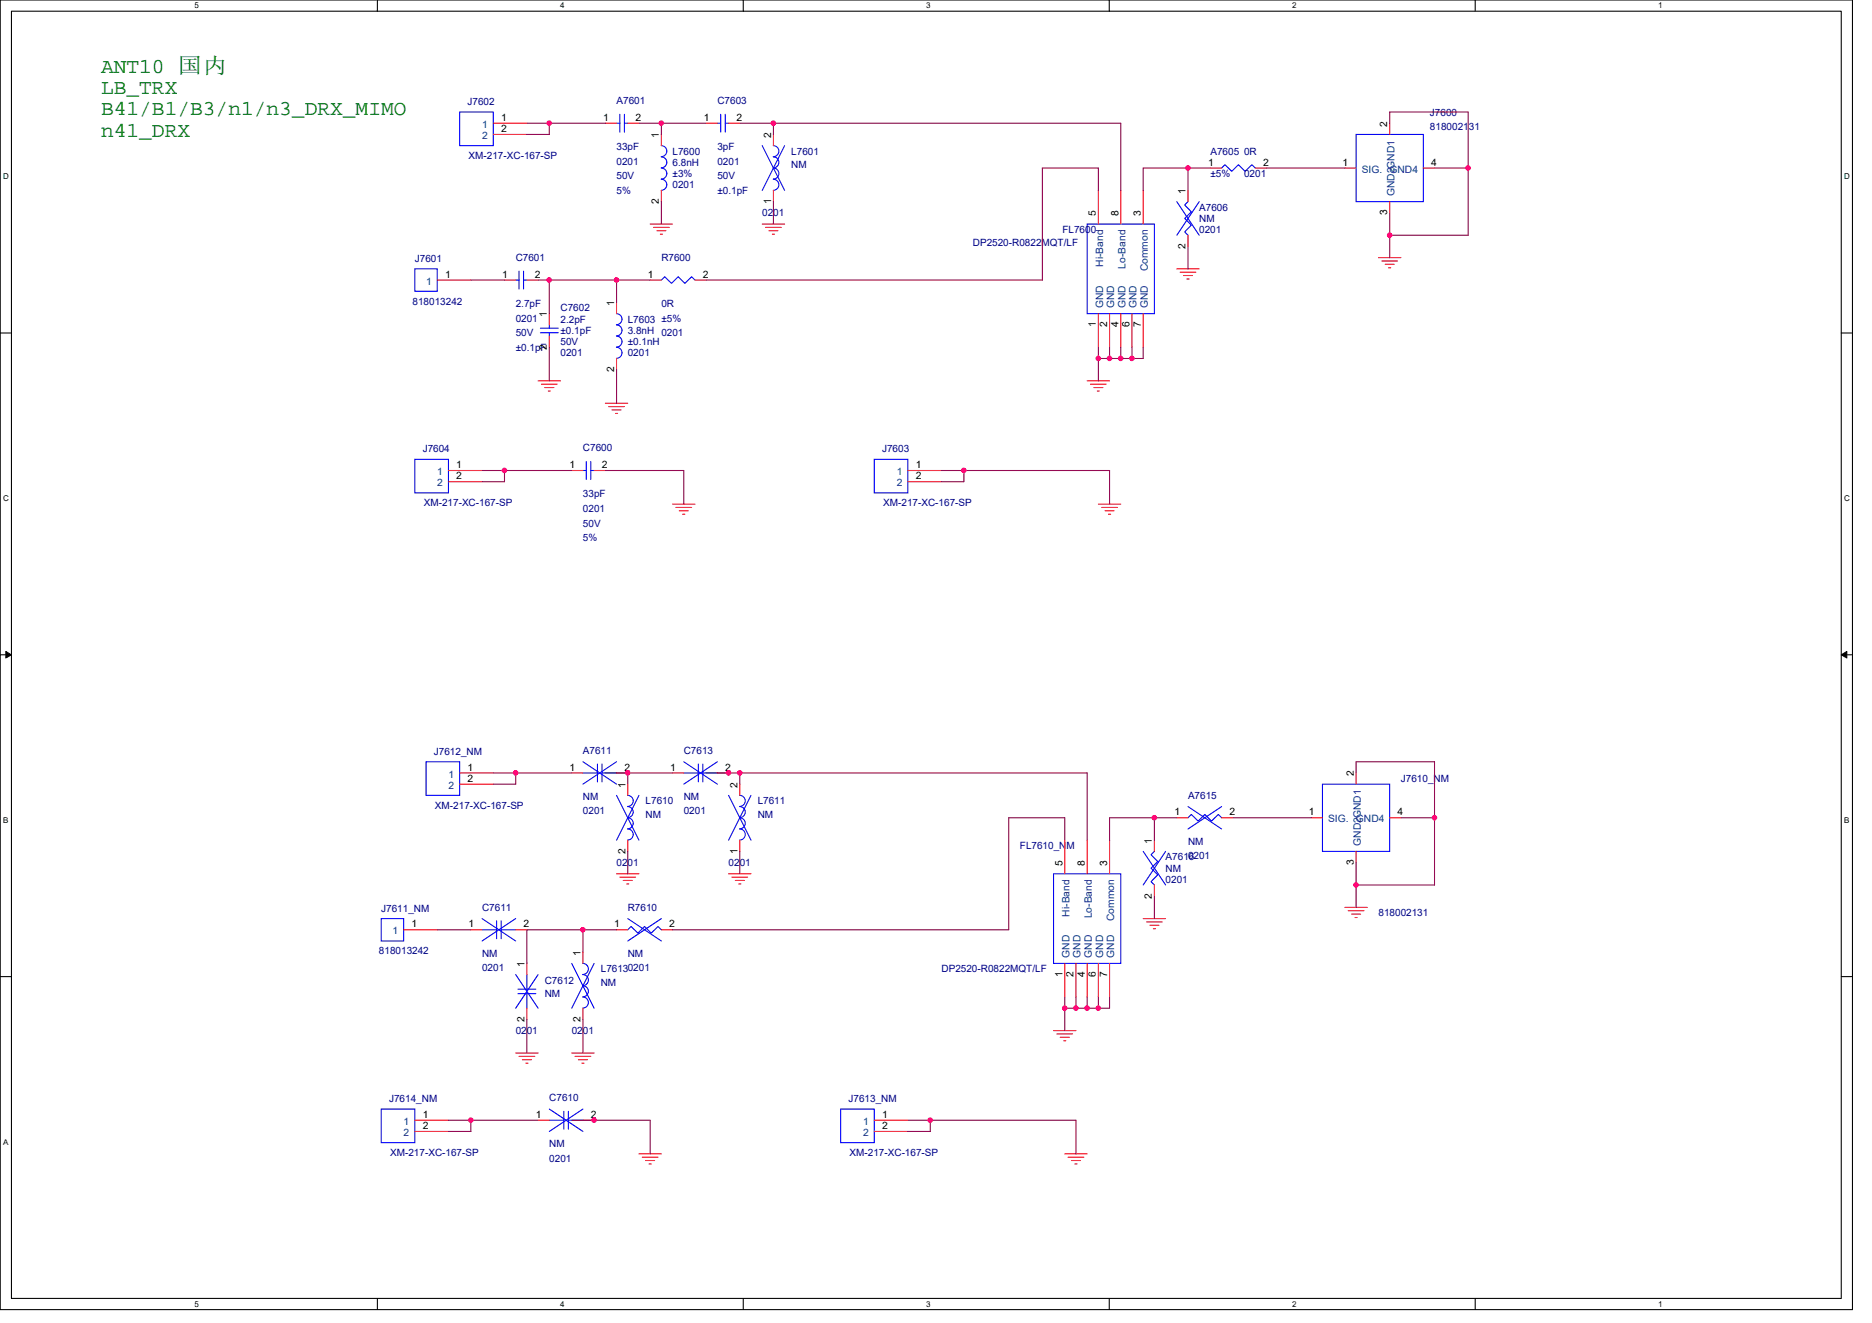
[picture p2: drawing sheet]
<svg xmlns="http://www.w3.org/2000/svg" width="297mm" height="210mm" viewBox="0 0 297 210" stroke-linecap="round" stroke-linejoin="round" font-family="sans-serif">
<path d="M0 0h293.9v207.9h-293.9zM1.8 1.8h290.4v204.3h-290.4z" fill="none" stroke="#000" stroke-width=".17"/>
<g fill="#fff">
<path d="M30.8 .2h.7v1.4h-.7z"/>
<path d="M30.8 206.3h.7v1.4h-.7z"/>
</g>
<path d="M59.9 0v1.8M59.9 206.1v1.8" fill="none" stroke="#000" stroke-width=".17"/>
<g fill="#fff">
<path d="M88.9 .2h.7v1.4h-.7z"/>
<path d="M88.9 206.3h.7v1.4h-.7z"/>
</g>
<path d="M117.9 0v1.8M117.9 206.1v1.8" fill="none" stroke="#000" stroke-width=".17"/>
<g fill="#fff">
<path d="M147 .2h.7v1.4h-.7z"/>
<path d="M147 206.3h.7v1.4h-.7z"/>
</g>
<path d="M176 0v1.8M176 206.1v1.8" fill="none" stroke="#000" stroke-width=".17"/>
<g fill="#fff">
<path d="M205 .2h.7v1.4h-.7z"/>
<path d="M205 206.3h.7v1.4h-.7z"/>
</g>
<path d="M234.1 0v1.8M234.1 206.1v1.8" fill="none" stroke="#000" stroke-width=".17"/>
<g fill="#fff">
<path d="M263.1 .2h.7v1.4h-.7z"/>
<path d="M263.1 206.3h.7v1.4h-.7z"/>
<path d="M.5 27.3h.9v1.4h-.9z"/>
<path d="M292.6 27.3h.9v1.4h-.9z"/>
<path d="M.5 78.4h.9v1.4h-.9z"/>
<path d="M292.6 78.4h.9v1.4h-.9z"/>
</g>
<path d="M0 52.9h1.8M292.2 52.9h1.7" fill="none" stroke="#000" stroke-width=".17"/>
<g fill="#fff">
<path d="M.5 129.5h.8v1.4h-.8z"/>
<path d="M292.6 129.5h.9v1.4h-.9z"/>
</g>
<path d="M0 103.9h1.8M292.2 103.9h1.7" fill="none" stroke="#000" stroke-width=".17"/>
<path d="M.9 103.4l.9 .5-.9 .5zM292.2 103.9l.8-.5v1z" fill="#000" stroke="#000" stroke-width=".16"/>
<path d="M.5 180.5h.8v1.4h-.8z" fill="#fff"/>
<path d="M0 155h1.8M292.2 155h1.7" fill="none" stroke="#000" stroke-width=".17"/>
<g fill="none" stroke="#f00" stroke-width=".17">
<path d="M78.3 19.6h5.3M96.1 19.6h1.7M99.6 19.6h1.8M112.1 19.6h1.7M115.6 19.6h1.8M220.5 19.6v1.7M78.3 21.3h5.3M103.2 35.6h3.5M103.7 36.1h2.5M104.2 36.6h1.5M104.8 37.2h.3M104.9 21.3v1.8"/>
<path d="M104.9 30.2v1.8M120.9 35.6h3.6M121.5 36.1h2.5M122 36.6h1.4M122.6 37.2h.3M122.7 30.2v1.8M122.7 21.3v1.8M174.3 30.2v5.4M177.8 30.2v5.4M181.4 30.2v5.4M188.5 30.2v1.8M188.5 37.3v1.8"/>
<path d="M192.1 26.7h1.7M199.2 26.7h1.8M213.4 26.7h1.8M220.5 32v1.8M225.8 26.7h1.8M69.4 44.4h5.3M80 44.4h1.8M83.6 44.4h1.8M87.2 49.8v1.8M87.2 53.3v1.8M97.8 48v1.8M97.8 56.9v1.8"/>
<path d="M103.2 44.4h1.7M110.3 44.4h1.8M174.3 49.8v5.3M176.1 49.8v5.3M177.8 49.8v5.3M179.6 49.8v5.3M181.4 49.8v5.3M186.7 42.7h3.6M187.3 43.2h2.5M187.8 43.7h1.4M188.3 44.3h.4M218.7 40.9h3.6"/>
<path d="M219.3 41.4h2.5M219.8 42h1.4M220.3 42.5h.4M71.2 74.7h5.3M71.2 76.5h5.3M85.4 60.5h3.5M85.9 61h2.5M86.4 61.5h1.5M87 62.1h.3M90.7 74.7h1.8M94.3 74.7h1.8M96.1 64h3.5"/>
<path d="M96.6 64.5h2.5M97.1 65.1h1.4M97.7 65.6h.3M144.1 74.7h5.3M144.1 76.5h5.3M172.5 60.5h3.6M173 61h2.5M173.6 61.5h1.4M174.1 62.1h.4M106.7 80h3.6M107.2 80.5h2.5M107.8 81.1h1.4"/>
<path d="M108.3 81.6h.4M174.3 80h3.5M174.8 80.5h2.5M175.3 81.1h1.5M175.9 81.6h.3M72.9 122.7h5.4M72.9 124.5h5.4M90.7 122.7h1.8M97.8 138.7h3.6M97.8 122.7h1.8M98.4 139.2h2.5M98.9 139.7h1.4"/>
<path d="M99.6 124.5v1.7M99.6 133.3v1.8M106.7 122.7h1.8M113.8 122.7h1.8M115.6 138.7h3.6M116.1 139.2h2.5M116.7 139.7h1.4M117.4 133.3v1.8M117.4 124.5v1.7M168.9 133.3v5.4M172.5 133.3v5.4M176.1 133.3v5.4"/>
<path d="M183.2 133.4v1.7M186.7 129.8h1.8M193.8 129.8h1.8M208.1 129.8h1.7M215.2 122.7v1.8M215.2 135.1v1.8M220.5 129.8h1.8M64 147.6h5.4M74.7 147.6h1.8M81.8 147.6h1.8M83.6 152.9v1.8M92.5 151.1v1.8"/>
<path d="M97.8 147.6h1.8M99.4 140.3h.4M104.9 147.6h1.8M117.2 140.3h.4M168.9 152.9v5.3M170.7 152.9v5.3M172.5 152.9v5.3M174.3 152.9v5.3M176.1 152.9v5.3M181.4 145.8h3.6M181.9 146.3h2.5M182.5 146.9h1.4"/>
<path d="M183 147.4h.3M183.2 140.5v1.7M213.4 144h3.6M213.9 144.5h2.5M214.5 145.1h1.4M215 145.6h.3M65.8 177.8h5.4M65.8 179.6h5.4M81.8 167.1h3.6M82.4 167.7h2.5M82.9 168.2h1.4M83.4 168.7h.4"/>
<path d="M83.6 160v1.8M85.4 177.8h1.8M90.7 167.1h3.6M91.2 167.7h2.5M91.8 168.2h1.4M92.3 168.7h.4M92.5 177.8h1.8M92.5 160v1.8M138.7 177.8h5.4M138.7 179.6h5.4M167.2 163.6h3.5M167.7 164.1h2.5"/>
<path d="M168.2 164.6h1.5M168.8 165.2h.3M101.4 183.1h3.5M101.9 183.7h2.5M102.4 184.2h1.5M103 184.7h.3M168.9 183.1h3.6M169.5 183.7h2.5M170 184.2h1.4M170.6 184.7h.3"/>
</g>
<g fill="none" stroke="#00f" stroke-width=".17">
<path d="M72.9 17.8h5.4v5.3h-5.4zM97.8 19.6h.6M98.4 18.1v2.9M99.1 18.1v2.9M99.1 19.6h.5M113.8 19.6h.6M114.4 18.1v2.9M115.1 18.1v2.9M115.1 19.6h.5M104.9 23.1a.88 .88 0 0 1 .9 .9 .88 .88 0 0 1-.9 .9 .89 .89 0 0 1 .9 .9 .89 .89 0 0 1-.9 .8 .89 .89 0 0 1 .9 .9 .89 .89 0 0 1-.9 .9 .89 .89 0 0 1 .9 .9 .89 .89 0 0 1-.9 .9M120.9 23.1l3.6 7.1M122.7 23.1a.89 .89 0 0 1 .9 .9 .89 .89 0 0 1-.9 .9 .89 .89 0 0 1 .9 .9 .89 .89 0 0 1-.9 .9 .89 .89 0 0 1 .9 .9 .89 .89 0 0 1-.9 .8 .88 .88 0 0 1 .9 .9 .88 .88 0 0 1-.9 .9"/>
<path d="M124.5 23.1l-3.6 7.1M172.5 35.6h10.7v14.2h-10.7zM186.7 32l3.6 5.3M188.5 32l-.5 .5 1 1.1-1 1.1 1 1-1 1.1 .5 .5M190.3 32l-3.6 5.3M193.8 26.7l.6-.6 1 1.1 1.1-1.1 1.1 1.1 1-1.1 .6 .6M215.2 21.3h10.6v10.7h-10.6zM65.8 42.7h3.6v3.5h-3.6zM81.8 44.4h.6M82.4 43v2.9M83.1 43v2.9M83.1 44.4h.5"/>
<path d="M85.7 52.1h2.9M85.7 52.8h2.9M87.2 51.6v.5M87.2 52.8v.5M97.8 49.8a.88 .88 0 0 1 .9 .9 .88 .88 0 0 1-.9 .8M97.8 51.6a.88 .88 0 0 1 .9 .8 .88 .88 0 0 1-.9 .9M97.8 53.3a.88 .88 0 0 1 .9 .9 .88 .88 0 0 1-.9 .9 .89 .89 0 0 1 .9 .9 .89 .89 0 0 1-.9 .9M104.9 44.4l.6-.5 1 1.1 1.1-1.1 1.1 1.1 1-1.1 .6 .5M65.8 72.9h5.4v5.3h-5.4zM92.5 74.7h.5M93 73.3v2.8M93.7 73.3v2.8"/>
<path d="M93.7 74.7h.6M138.7 72.9h5.4v5.3h-5.4zM67.6 120.9h5.3v5.3h-5.3zM92.5 122.7h2.3M92.5 120.9l5.3 3.6M94.8 121.3v2.8M95.5 121.3v2.8M95.5 122.7h2.3M97.8 126.2l3.6 7.1M97.8 120.9l-5.3 3.6M99.6 126.2a.88 .88 0 0 1 .9 .9 .88 .88 0 0 1-.9 .9 .89 .89 0 0 1 .9 .9 .89 .89 0 0 1-.9 .9M99.6 129.8a.88 .88 0 0 1 .9 .9 .88 .88 0 0 1-.9 .9"/>
<path d="M99.6 131.6a.88 .88 0 0 1 .9 .9 .88 .88 0 0 1-.9 .8M101.4 126.2l-3.6 7.1M108.5 120.9l5.3 3.6M108.5 122.7h2.3M110.8 121.3v2.8M111.5 121.3v2.8M111.5 122.7h2.3M113.8 120.9l-5.3 3.6M115.6 126.2l3.6 7.1M117.4 131.6a.88 .88 0 0 1 .9 .9 .88 .88 0 0 1-.9 .8M117.4 129.8a.88 .88 0 0 1 .9 .9 .88 .88 0 0 1-.9 .9M117.4 126.2a.89 .89 0 0 1 .9 .9 .89 .89 0 0 1-.9 .9 .88 .88 0 0 1 .9 .9 .88 .88 0 0 1-.9 .9"/>
<path d="M119.2 126.2l-3.6 7.1M167.2 138.7h10.6v14.2h-10.6zM181.4 135.1l3.6 5.4M183.2 135.1l-.6 .6 1.1 1-1.1 1.1 1.1 1.1-1.1 1 .6 .6M185 135.1l-3.6 5.4M188.5 128l5.3 3.6M188.5 129.8l.5-.5 1.1 1 1.1-1 1 1 1.1-1 .5 .5M193.8 128l-5.3 3.6M209.8 124.5h10.7v10.6h-10.7zM60.5 145.8h3.5v3.6h-3.5zM76.5 145.8l5.3 3.6M76.5 147.6h2.3"/>
<path d="M78.8 146.2v2.8M79.5 146.2v2.8M79.5 147.6h2.3M81.8 145.8l-5.3 3.6M81.8 154.7l3.6 5.3M82.2 157h2.8M82.2 157.7h2.8M83.6 154.7v2.3M83.6 157.7v2.3M85.4 154.7l-3.6 5.3M90.7 152.9l3.6 7.1M92.5 152.9a.88 .88 0 0 1 .9 .9 .88 .88 0 0 1-.9 .9 .89 .89 0 0 1 .9 .9 .89 .89 0 0 1-.9 .8 .89 .89 0 0 1 .9 .9 .89 .89 0 0 1-.9 .9 .89 .89 0 0 1 .9 .9 .89 .89 0 0 1-.9 .9"/>
<path d="M94.3 152.9l-3.6 7.1M99.6 145.8l5.3 3.6M99.6 147.6l.5-.6 1.1 1.1 1.1-1.1 1 1.1 1.1-1.1 .5 .6M104.9 145.8l-5.3 3.6M60.5 176h5.3v5.4h-5.3zM87.2 177.8h2.3M87.2 176l5.3 3.6M89.5 176.4v2.8M90.2 176.4v2.8M90.2 177.8h2.3M92.5 176l-5.3 3.6M133.4 176h5.3v5.4h-5.3z"/>
</g>
<g fill="none" stroke="#800040" stroke-width=".17">
<path d="M83.6 19.6h3.6M96.1 19.6h-8.9v1.7h-3.6M101.4 19.6h3.5M104.9 19.6v1.7M104.9 19.6h7.2M117.4 19.6h5.3M122.7 19.6h55.1v10.6M122.7 19.6v1.7M220.5 19.6v-1.8h12.5v8.9M104.9 32v3.6M122.7 32v3.6M174.3 30.2v-3.5h-8.9v17.7h-53.3"/>
<path d="M188.5 39.1v3.6M188.5 26.7h-7.1v3.5M188.5 26.7v3.5M188.5 26.7h3.6M201 26.7h12.4M220.5 37.3v3.6M220.5 33.8v3.5M227.6 26.7h5.4M233 26.7v10.6h-12.5M74.7 44.4h5.3M85.4 44.4h12.4M87.2 44.4v5.4"/>
<path d="M87.2 55.1v5.4M97.8 44.4h5.4M97.8 44.5v3.5M97.8 58.7v5.3M174.3 56.9v3.6M174.3 56.9h1.8M174.3 55.1v1.8M176.1 56.9h1.7M176.1 55.1v1.8M177.8 55.1v1.8M177.8 56.9h1.8M179.6 55.1v1.8"/>
<path d="M181.4 55.1v1.8h-1.8M76.5 74.7h3.5M80 74.7v1.8h-3.5M80 74.7h10.7M96.1 74.7h12.4v5.3M149.4 74.7h3.5M152.9 74.7v1.8h-3.5M152.9 74.7h23.2v5.3M78.3 122.7h3.5M90.7 122.7h-8.9v1.8h-3.5M96.1 122.7h3.5M99.6 122.7h7.1"/>
<path d="M99.6 122.7v1.8M99.6 135.1v3.6M112.1 122.7h5.3M117.4 124.5v-1.8h55.1v10.6M117.4 135.1v3.6M168.9 133.4v-3.6h-8.8v17.8h-53.4M183.2 129.8v3.5M183.2 129.8h3.5M183.2 129.8h-7.1v3.5M195.6 129.8h12.5M215.2 122.7v-1.8h12.4v8.9M215.2 136.9v3.6"/>
<path d="M222.3 129.8h5.3M227.6 129.8v10.7h-12.4M69.4 147.6h5.3M92.5 147.6h5.3M92.5 147.6h-8.9v5.3M92.5 147.6v3.5M168.9 158.2v1.8M170.7 158.2v1.8M172.5 158.2v1.8M174.3 158.2v1.8M176.1 158.2v1.8h-1.8M183.2 142.2v3.6"/>
<path d="M215.2 140.5v3.5M71.2 177.8h3.5M74.7 177.8h10.7M74.7 177.8v1.8h-3.5M83.6 161.8v5.3M90.7 177.8h12.5v5.3M92.5 161.8v5.3M144.1 177.8h3.5M147.6 177.8h23.1v5.3M147.6 177.8v1.8h-3.5M168.9 160h1.8M168.9 160v3.6"/>
<path d="M170.7 160h1.8M172.5 160h1.8"/>
</g>
<g fill="#f0f" stroke="#f0f" stroke-width=".17">
<circle cx="87.1" cy="19.5" r=".35"/>
<circle cx="104.9" cy="19.5" r=".35"/>
<circle cx="122.7" cy="19.5" r=".35"/>
<circle cx="188.5" cy="26.7" r=".35"/>
<circle cx="232.9" cy="26.7" r=".35"/>
<circle cx="220.5" cy="37.3" r=".35"/>
<circle cx="87.1" cy="44.4" r=".35"/>
<circle cx="97.8" cy="44.4" r=".35"/>
<circle cx="174.3" cy="56.9" r=".35"/>
<circle cx="179.6" cy="56.9" r=".35"/>
<circle cx="177.8" cy="56.9" r=".35"/>
<circle cx="176" cy="56.9" r=".35"/>
<circle cx="80" cy="74.7" r=".35"/>
<circle cx="152.9" cy="74.7" r=".35"/>
<circle cx="81.8" cy="122.7" r=".35"/>
<circle cx="99.6" cy="122.7" r=".35"/>
<circle cx="115.6" cy="122.7" r=".35"/>
<circle cx="117.4" cy="122.7" r=".35"/>
<circle cx="183.2" cy="129.8" r=".35"/>
<circle cx="227.6" cy="129.8" r=".35"/>
<circle cx="215.2" cy="140.4" r=".35"/>
<circle cx="92.5" cy="147.6" r=".35"/>
<circle cx="170.7" cy="160" r=".35"/>
<circle cx="168.9" cy="160" r=".35"/>
<circle cx="174.3" cy="160" r=".35"/>
<circle cx="172.5" cy="160" r=".35"/>
<circle cx="74.7" cy="177.8" r=".35"/>
<circle cx="94.3" cy="177.8" r=".35"/>
<circle cx="147.6" cy="177.8" r=".35"/>
</g>
<g font-size="3.4" fill="#008000">
<text x="16" y="11.6">ANT10 国内</text>
<text x="16" y="14.9">LB_TRX</text>
<text x="16" y="18.3">B41/B1/B3/n1/n3_DRX_MIMO</text>
<text x="16" y="21.7">n41_DRX</text>
</g>
<g font-size="1.6" fill="#000080">
<text x="74.2" y="16.7">J7602</text>
<text x="97.8" y="16.5">A7601</text>
<text x="113.8" y="16.5">C7603</text>
<text x="97.8" y="23.8">33pF</text>
<text x="113.8" y="23.8">3pF</text>
<text x="226.9" y="18.5">J7600</text>
<text x="226.9" y="20.6">818002131</text>
<text x="74.4" y="25.3">XM-217-XC-167-SP</text>
<text x="97.8" y="26.1">0201</text>
<text x="97.8" y="28.4">50V</text>
<text x="106.7" y="24.5">L7600</text>
<text x="106.7" y="26.3">6.8nH</text>
<text x="106.7" y="28.1">±3%</text>
<text x="106.7" y="29.9">0201</text>
<text x="113.8" y="26.1">0201</text>
<text x="113.8" y="28.4">50V</text>
<text x="125.6" y="24.5">L7601</text>
<text x="125.6" y="26.7">NM</text>
<text x="192.1" y="24.5">A7605 0R</text>
<text x="192.1" y="28.1">±5%</text>
<text x="197.4" y="28.1">0201</text>
<text x="97.8" y="30.8">5%</text>
<text x="113.8" y="30.8">±0.1pF</text>
<text x="120.9" y="34.3">0201</text>
<text x="190.3" y="33.4">A7606</text>
<text x="190.3" y="35.2">NM</text>
<text x="65.8" y="41.6">J7601</text>
<text x="81.8" y="41.4">C7601</text>
<text x="104.9" y="41.4">R7600</text>
<text x="154.4" y="39.1">DP2520-R0822MQT/LF</text>
<text x="168.6" y="37">FL7600</text>
<text x="190.3" y="37">0201</text>
<text x="65.5" y="48.4">818013242</text>
<text x="81.8" y="48.7">2.7pF</text>
<text x="81.8" y="51">0201</text>
<text x="81.8" y="53.3">50V</text>
<text x="88.9" y="49.4">C7602</text>
<text x="88.9" y="51.2">2.2pF</text>
<text x="88.9" y="53">±0.1pF</text>
<text x="99.6" y="51.2">L7603 ±5%</text>
<text x="99.6" y="53">3.8nH</text>
<text x="104.9" y="48.7">0R</text>
<text x="104.9" y="53.3">0201</text>
<text x="81.8" y="55.6">±0.1pF</text>
<text x="88.9" y="56.5">0201</text>
<text x="88.9" y="54.8">50V</text>
<text x="99.6" y="54.8">±0.1nH</text>
<text x="99.6" y="56.5">0201</text>
<text x="67.1" y="71.8">J7604</text>
<text x="92.5" y="71.6">C7600</text>
<text x="140" y="71.8">J7603</text>
<text x="67.2" y="80.4">XM-217-XC-167-SP</text>
<text x="92.5" y="78.9">33pF</text>
<text x="92.5" y="81.3">0201</text>
<text x="92.5" y="83.6">50V</text>
<text x="140.1" y="80.4">XM-217-XC-167-SP</text>
<text x="92.5" y="85.9">5%</text>
<text x="68.9" y="119.8">J7612_NM</text>
<text x="92.5" y="119.7">A7611</text>
<text x="108.5" y="119.7">C7613</text>
<text x="222.3" y="124.1">J7610_NM</text>
<text x="69" y="128.4">XM-217-XC-167-SP</text>
<text x="92.5" y="126.9">NM</text>
<text x="92.5" y="129.3">0201</text>
<text x="102.4" y="127.7">L7610</text>
<text x="102.4" y="129.8">NM</text>
<text x="108.5" y="126.9">NM</text>
<text x="108.5" y="129.3">0201</text>
<text x="120.2" y="127.7">L7611</text>
<text x="120.2" y="129.8">NM</text>
<text x="188.5" y="126.8">A7615</text>
<text x="97.8" y="137.4">0201</text>
<text x="115.6" y="137.4">0201</text>
<text x="161.8" y="134.8">FL7610_NM</text>
<text x="185" y="136.5">A7616</text>
<text x="188.5" y="134">NM</text>
<text x="188.5" y="136.4">0201</text>
<text x="185" y="138.3">NM</text>
<text x="185" y="140.1">0201</text>
<text x="60.5" y="144.7">J7611_NM</text>
<text x="76.5" y="144.5">C7611</text>
<text x="99.6" y="144.5">R7610</text>
<text x="218.7" y="145.4">818002131</text>
<text x="60.1" y="151.5">818013242</text>
<text x="76.5" y="151.8">NM</text>
<text x="76.5" y="154.2">0201</text>
<text x="95.3" y="154.3">L76130201</text>
<text x="99.6" y="151.8">NM</text>
<text x="149.4" y="154.3">DP2520-R0822MQT/LF</text>
<text x="86.4" y="156.1">C7612</text>
<text x="86.4" y="158.2">NM</text>
<text x="95.3" y="156.5">NM</text>
<text x="81.8" y="164.1">0201</text>
<text x="90.7" y="164.1">0201</text>
<text x="61.7" y="174.9">J7614_NM</text>
<text x="87.2" y="174.8">C7610</text>
<text x="134.6" y="174.9">J7613_NM</text>
<text x="61.9" y="183.5">XM-217-XC-167-SP</text>
<text x="87.2" y="182.1">NM</text>
<text x="87.2" y="184.4">0201</text>
<text x="134.8" y="183.5">XM-217-XC-167-SP</text>
</g>
<g font-size="1.6" fill="#004080">
<text x="76.5" y="20.3">1</text>
<text x="76.5" y="22.1">2</text>
<text x="216.1" y="27.4">SIG.</text>
<text x="220.5" y="27.4">GND4</text>
<text x="221.3" y="31.1" transform="rotate(-90 221.3 31.1)">GND2GND1</text>
<text x="67.6" y="45.2">1</text>
<text x="175" y="42.4" transform="rotate(-90 175 42.4)">Hi-Band</text>
<text x="178.6" y="42.6" transform="rotate(-90 178.6 42.6)">Lo-Band</text>
<text x="182.1" y="43.1" transform="rotate(-90 182.1 43.1)">Common</text>
<text x="175" y="48.9" transform="rotate(-90 175 48.9)">GND</text>
<text x="176.8" y="48.9" transform="rotate(-90 176.8 48.9)">GND</text>
<text x="178.6" y="48.9" transform="rotate(-90 178.6 48.9)">GND</text>
<text x="180.4" y="48.9" transform="rotate(-90 180.4 48.9)">GND</text>
<text x="182.1" y="48.9" transform="rotate(-90 182.1 48.9)">GND</text>
<text x="69.4" y="75.4">1</text>
<text x="69.4" y="77.2">2</text>
<text x="142.3" y="75.4">1</text>
<text x="142.3" y="77.2">2</text>
<text x="71.2" y="123.4">1</text>
<text x="71.2" y="125.2">2</text>
<text x="210.7" y="130.5">SIG.</text>
<text x="215.2" y="130.5">GND4</text>
<text x="215.9" y="134.2" transform="rotate(-90 215.9 134.2)">GND2GND1</text>
<text x="62.3" y="148.3">1</text>
<text x="169.7" y="145.5" transform="rotate(-90 169.7 145.5)">Hi-Band</text>
<text x="173.2" y="145.8" transform="rotate(-90 173.2 145.8)">Lo-Band</text>
<text x="176.8" y="146.2" transform="rotate(-90 176.8 146.2)">Common</text>
<text x="169.7" y="152" transform="rotate(-90 169.7 152)">GND</text>
<text x="171.5" y="152" transform="rotate(-90 171.5 152)">GND</text>
<text x="173.2" y="152" transform="rotate(-90 173.2 152)">GND</text>
<text x="175" y="152" transform="rotate(-90 175 152)">GND</text>
<text x="176.8" y="152" transform="rotate(-90 176.8 152)">GND</text>
<text x="64" y="178.5">1</text>
<text x="136.9" y="178.5">1</text>
<text x="64" y="180.3">2</text>
<text x="136.9" y="180.3">2</text>
</g>
<g font-size="1.6">
<text x="79.5" y="19.2">1</text>
<text x="79.5" y="21">2</text>
<text x="95.7" y="19.2">1</text>
<text x="100.9" y="19.2">2</text>
<text x="104.6" y="21.9" transform="rotate(-90 104.6 21.9)">1</text>
<text x="111.7" y="19.2">1</text>
<text x="116.9" y="19.2">2</text>
<text x="122.3" y="21.9" transform="rotate(-90 122.3 21.9)">2</text>
<text x="220.1" y="20.1" transform="rotate(-90 220.1 20.1)">2</text>
<text x="191.7" y="26.3">1</text>
<text x="200.4" y="26.3">2</text>
<text x="213" y="26.3">1</text>
<text x="227.1" y="26.3">4</text>
<text x="104.6" y="32.4" transform="rotate(-90 104.6 32.4)">2</text>
<text x="122.3" y="32.4" transform="rotate(-90 122.3 32.4)">1</text>
<text x="173.9" y="34.3" transform="rotate(-90 173.9 34.3)">5</text>
<text x="177.5" y="34.3" transform="rotate(-90 177.5 34.3)">8</text>
<text x="181" y="34.3" transform="rotate(-90 181 34.3)">3</text>
<text x="188.1" y="30.8" transform="rotate(-90 188.1 30.8)">1</text>
<text x="220.1" y="34.2" transform="rotate(-90 220.1 34.2)">3</text>
<text x="188.1" y="39.5" transform="rotate(-90 188.1 39.5)">2</text>
<text x="70.6" y="44.1">1</text>
<text x="79.7" y="44.1">1</text>
<text x="84.9" y="44.1">2</text>
<text x="102.8" y="44.1">1</text>
<text x="111.5" y="44.1">2</text>
<text x="86.8" y="50.3" transform="rotate(-90 86.8 50.3)">1</text>
<text x="97.4" y="48.5" transform="rotate(-90 97.4 48.5)">1</text>
<text x="173.9" y="51.9" transform="rotate(-90 173.9 51.9)">1</text>
<text x="175.7" y="51.9" transform="rotate(-90 175.7 51.9)">2</text>
<text x="177.5" y="51.9" transform="rotate(-90 177.5 51.9)">4</text>
<text x="179.2" y="51.9" transform="rotate(-90 179.2 51.9)">6</text>
<text x="181" y="51.9" transform="rotate(-90 181 51.9)">7</text>
<text x="86.8" y="55.5" transform="rotate(-90 86.8 55.5)">2</text>
<text x="97.4" y="59.1" transform="rotate(-90 97.4 59.1)">2</text>
<text x="72.4" y="74.3">1</text>
<text x="72.4" y="76.1">2</text>
<text x="90.4" y="74.3">1</text>
<text x="95.5" y="74.3">2</text>
<text x="145.3" y="74.3">1</text>
<text x="145.3" y="76.1">2</text>
<text x="74.2" y="122.3">1</text>
<text x="74.2" y="124.1">2</text>
<text x="90.4" y="122.3">1</text>
<text x="99.1" y="122.3">2</text>
<text x="99.2" y="125" transform="rotate(-90 99.2 125)">1</text>
<text x="106.4" y="122.3">1</text>
<text x="115.1" y="122.3">2</text>
<text x="117" y="125" transform="rotate(-90 117 125)">2</text>
<text x="214.8" y="123.2" transform="rotate(-90 214.8 123.2)">2</text>
<text x="186.4" y="129.4">1</text>
<text x="195.1" y="129.4">2</text>
<text x="207.7" y="129.4">1</text>
<text x="221.8" y="129.4">4</text>
<text x="99.2" y="135.5" transform="rotate(-90 99.2 135.5)">2</text>
<text x="117" y="135.5" transform="rotate(-90 117 135.5)">1</text>
<text x="168.6" y="137.4" transform="rotate(-90 168.6 137.4)">5</text>
<text x="172.1" y="137.4" transform="rotate(-90 172.1 137.4)">8</text>
<text x="175.7" y="137.4" transform="rotate(-90 175.7 137.4)">3</text>
<text x="182.8" y="133.9" transform="rotate(-90 182.8 133.9)">1</text>
<text x="214.8" y="137.3" transform="rotate(-90 214.8 137.3)">3</text>
<text x="182.8" y="142.6" transform="rotate(-90 182.8 142.6)">2</text>
<text x="65.3" y="147.2">1</text>
<text x="74.4" y="147.2">1</text>
<text x="83.1" y="147.2">2</text>
<text x="97.5" y="147.2">1</text>
<text x="106.2" y="147.2">2</text>
<text x="83.2" y="153.4" transform="rotate(-90 83.2 153.4)">1</text>
<text x="92.1" y="151.7" transform="rotate(-90 92.1 151.7)">1</text>
<text x="168.6" y="155.1" transform="rotate(-90 168.6 155.1)">1</text>
<text x="170.3" y="155.1" transform="rotate(-90 170.3 155.1)">2</text>
<text x="172.1" y="155.1" transform="rotate(-90 172.1 155.1)">4</text>
<text x="173.9" y="155.1" transform="rotate(-90 173.9 155.1)">6</text>
<text x="175.7" y="155.1" transform="rotate(-90 175.7 155.1)">7</text>
<text x="83.2" y="162.2" transform="rotate(-90 83.2 162.2)">2</text>
<text x="92.1" y="162.2" transform="rotate(-90 92.1 162.2)">2</text>
<text x="67.1" y="177.4">1</text>
<text x="67.1" y="179.2">2</text>
<text x="85" y="177.4">1</text>
<text x="93.7" y="177.4">2</text>
<text x="140" y="177.4">1</text>
<text x="140" y="179.2">2</text>
</g>
<g font-size="1.3">
<text x="30.8" y="1.3">5</text>
<text x="88.9" y="1.3">4</text>
<text x="147" y="1.3">3</text>
<text x="205" y="1.3">2</text>
<text x="263.1" y="1.3">1</text>
<text x=".5" y="28.4">D</text>
<text x="292.6" y="28.4">D</text>
<text x=".5" y="79.5">C</text>
<text x="292.6" y="79.5">C</text>
<text x=".5" y="130.6">B</text>
<text x="292.6" y="130.6">B</text>
<text x=".5" y="181.7">A</text>
<text x="30.8" y="207.4">5</text>
<text x="88.9" y="207.4">4</text>
<text x="147" y="207.4">3</text>
<text x="205" y="207.4">2</text>
<text x="263.1" y="207.4">1</text>
</g>
</svg>
